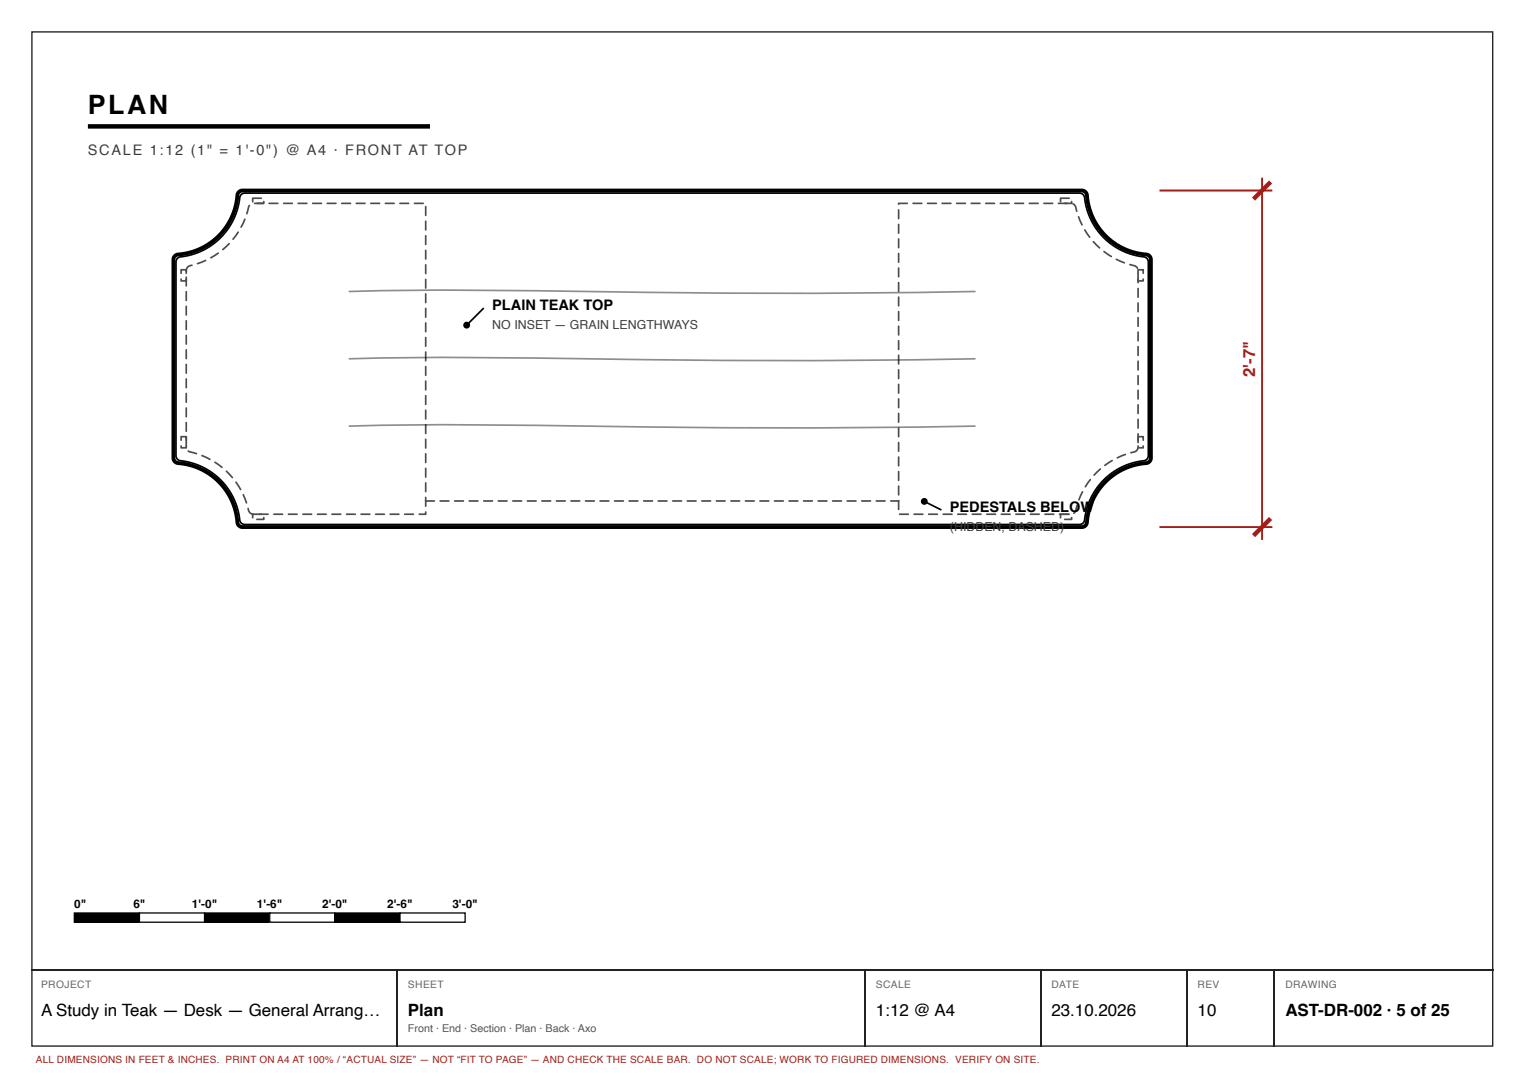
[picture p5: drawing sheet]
<svg xmlns="http://www.w3.org/2000/svg" width="297mm" height="210mm" viewBox="0 0 297 210" stroke-linecap="round" stroke-linejoin="round" font-family="sans-serif">
<path d="M6.2 6.2h284.7v197.7h-284.7z" fill="none" stroke="#222" stroke-width=".26"/>
<path d="M17.1 24.6h66.7" fill="none" stroke="#000" stroke-width=".88" stroke-linecap="butt"/>
<path d="M34.1 49.9a3.3 3.3 0 0 1 2-.5 12.7 12.7 0 0 0 10.3-11.7l.3-.4 .6-.2h163.5a1.18 1.18 0 0 1 1.1 1.5 12.7 12.7 0 0 0 11.8 11.1l.4 .4 .2 .5v38.7a1.18 1.18 0 0 1-1.5 1 12.7 12.7 0 0 0-11.1 11.8l-.3 .5-.6 .1h-163.5a1.18 1.18 0 0 1-1.1-1.5 12.7 12.7 0 0 0-11.8-11l-.4-.4-.2-.5v-38.7z" fill="none" stroke="#000" stroke-width=".75"/>
<path d="M47 37.9l.7-.3h162.7a1.18 1.18 0 0 1 1 1.5 13.2 13.2 0 0 0 11.9 11.1l.4 .3 .1 .6v37.7a1.18 1.18 0 0 1-1.4 1.1 13.2 13.2 0 0 0-11.1 11.8l-.4 .4-.5 .1h-162.7a1.18 1.18 0 0 1-1-1.4 13.2 13.2 0 0 0-11.9-11.1l-.4-.4-.1-.5v-37.7a1.18 1.18 0 0 1 1.4-1.1 13.2 13.2 0 0 0 11.1-11.8zM68.1 56.8a1405.6 1405.6 0 0 1 60 .2l5.1 .1a1896.5 1896.5 0 0 0 56.8-.3M68.1 69.9a1405.6 1405.6 0 0 1 60 .2l5.1 .1a1896.5 1896.5 0 0 0 56.8-.3M94.3 60l-3.4 3.4M68.1 83a1405.6 1405.6 0 0 1 60 .2l5.1 .1a1896.5 1896.5 0 0 0 56.8-.3M180.1 97.7l3.4 1.7" fill="none" stroke="#000" stroke-width=".33"/>
<g fill="#000">
<path d="M14.5 177.9h12.7v1.8h-12.7z"/>
<path d="M50 39.5h1.4v.1h-.2v-.3a.17 .17 0 0 1 .2-.2 .17 .17 0 0 1 .2 .2v.4l-.2 .1h-1.4zM49.1 38.5h1.8a.17 .17 0 0 1 .2 .1 .17 .17 0 0 1-.2 .2h-1.7v-.2h.2v.7a.17 .17 0 0 1-.2 .2 .17 .17 0 0 1-.1-.2z"/>
<path d="M177.8 39.5h1.8a.17 .17 0 0 1 .2 .1 .17 .17 0 0 1-.2 .2h-1.6l-.2-.1zM180.7 39.5h1.8a.17 .17 0 0 1 .1 .1 .17 .17 0 0 1-.1 .2h-1.7l-.2-.1zM183.5 39.5h1.8a.17 .17 0 0 1 .2 .1 .17 .17 0 0 1-.2 .2h-1.7l-.1-.1zM186.3 39.5h1.8a.17 .17 0 0 1 .2 .1 .17 .17 0 0 1-.2 .2h-1.6l-.2-.1zM189.2 39.5h1.8a.17 .17 0 0 1 .1 .1 .17 .17 0 0 1-.1 .2h-1.7l-.2-.1zM192 39.5h1.8a.17 .17 0 0 1 .2 .1 .17 .17 0 0 1-.2 .2h-1.7l-.1-.1zM194.8 39.5h1.8a.17 .17 0 0 1 .2 .1 .17 .17 0 0 1-.2 .2h-1.6l-.2-.1zM197.7 39.5h1.8a.17 .17 0 0 1 .1 .1 .17 .17 0 0 1-.1 .2h-1.7l-.2-.1zM200.5 39.5h1.8a.17 .17 0 0 1 .2 .1 .17 .17 0 0 1-.2 .2h-1.7l-.1-.1zM203.3 39.5h1.8a.17 .17 0 0 1 .2 .1 .17 .17 0 0 1-.2 .2h-1.6l-.2-.1zM206.2 39.5h1.8a.17 .17 0 0 1 .1 .1 .17 .17 0 0 1-.1 .2h-1.7l-.2-.1zM209 39.6a.91 .91 0 0 1 .9 1l.1 .5a.17 .17 0 0 1-.1 .2 .17 .17 0 0 1-.2-.1 1.79 1.79 0 0 0-.7-1.5zM210.1 42.1l.3 .1 .6 1.5a.17 .17 0 0 1-.1 .2 .17 .17 0 0 1-.2 0l-.7-1.6zM211.3 44.7h.3l.9 1.4a.17 .17 0 0 1 0 .2 .17 .17 0 0 1-.3 0l-.9-1.4zM213 47h.2l1.2 1.2a.17 .17 0 0 1 0 .2 .17 .17 0 0 1-.2 0l-1.2-1.2zM215 48.9h.3l1.3 .9a.17 .17 0 0 1 .1 .3 .17 .17 0 0 1-.2 0l-1.4-.9zM217.5 50.4l1.7 .6a.17 .17 0 0 1 .1 .3 .17 .17 0 0 1-.3 .1l-1.5-.7zM220.1 51.5l.1-.1a1.65 1.65 0 0 1 1.6 .9l-.2 .1a2.57 2.57 0 0 0-1.5-.8zM221.7 53.3l.2-.1 .1 .2v1.7a.17 .17 0 0 1-.2 .1 .17 .17 0 0 1-.2-.1zM221.7 56.1h.2l.1 .1v1.7a.17 .17 0 0 1-.2 .2 .17 .17 0 0 1-.2-.2zM221.7 59l.2-.1 .1 .2v1.6a.17 .17 0 0 1-.2 .2 .17 .17 0 0 1-.2-.2zM221.7 61.8l.2-.1 .1 .2v1.7a.17 .17 0 0 1-.2 .1 .17 .17 0 0 1-.2-.1zM221.7 64.6h.2l.1 .1v1.7a.17 .17 0 0 1-.2 .2 .17 .17 0 0 1-.2-.2zM221.7 67.5l.2-.1 .1 .2v1.6a.17 .17 0 0 1-.2 .2 .17 .17 0 0 1-.2-.2zM221.7 70.3l.2-.1 .1 .2v1.7a.17 .17 0 0 1-.2 .1 .17 .17 0 0 1-.2-.1zM221.7 73.1h.2l.1 .1v1.7a.17 .17 0 0 1-.2 .2 .17 .17 0 0 1-.2-.2zM221.7 76l.2-.1 .1 .2v1.6a.17 .17 0 0 1-.2 .2 .17 .17 0 0 1-.2-.2zM221.7 78.8l.2-.1 .1 .2v1.7a.17 .17 0 0 1-.2 .1 .17 .17 0 0 1-.2-.1zM221.7 81.6h.2l.1 .1v1.7a.17 .17 0 0 1-.2 .2 .17 .17 0 0 1-.2-.2zM221.7 84.5l.2-.1 .1 .2v1.6a.17 .17 0 0 1-.2 .2 .17 .17 0 0 1-.2-.2zM220.3 88.1a1.52 1.52 0 0 0 1.4-.9l.2 .1a1.01 1.01 0 0 1-1.2 1l-.4 .1zM217.6 89.1l1.6-.7a.17 .17 0 0 1 .3 .1 .17 .17 0 0 1-.1 .2l-1.6 .7-.2-.1zM215.2 90.6l1.4-1a.17 .17 0 0 1 .3 .1 .17 .17 0 0 1-.1 .2l-1.4 .9a.17 .17 0 0 1-.2 0 .17 .17 0 0 1 0-.2zM213.7 91.9l.6-.6a.17 .17 0 0 1 .3 0 .17 .17 0 0 1-.1 .2l-1.1 1.2a.17 .17 0 0 1-.3 0 .17 .17 0 0 1 0-.2zM212.3 93.4a.17 .17 0 0 1 .3-.1 .17 .17 0 0 1 0 .3l-.9 1.3a.17 .17 0 0 1-.3 .1 .17 .17 0 0 1 0-.2zM210.8 95.7h.2l.1 .2-.7 1.5a.17 .17 0 0 1-.2 .1 .17 .17 0 0 1-.1-.2zM209.8 98.4l.1-.1 .2 .2a2.28 2.28 0 0 1-.8 1.7l-.2-.2a2.37 2.37 0 0 0 .7-1.6zM206.4 100.1l1.8-.1a.17 .17 0 0 1 .1 .2 .17 .17 0 0 1-.1 .2h-1.7l-.2-.1zM203.6 100.1l1.7-.1a.17 .17 0 0 1 .2 .2 .17 .17 0 0 1-.2 .2h-1.6l-.2-.1zM200.7 100.1l1.8-.1a.17 .17 0 0 1 .2 .2 .17 .17 0 0 1-.2 .2h-1.7l-.1-.1zM197.9 100.1l1.8-.1a.17 .17 0 0 1 .1 .2 .17 .17 0 0 1-.1 .2h-1.7l-.2-.1zM195.1 100.1l1.7-.1a.17 .17 0 0 1 .2 .2 .17 .17 0 0 1-.2 .2h-1.6l-.2-.1zM192.2 100.1l1.8-.1a.17 .17 0 0 1 .2 .2 .17 .17 0 0 1-.2 .2h-1.7l-.1-.1zM189.4 100.1l1.8-.1a.17 .17 0 0 1 .1 .2 .17 .17 0 0 1-.1 .2h-1.7l-.2-.1zM186.6 100.1l1.7-.1a.17 .17 0 0 1 .2 .2 .17 .17 0 0 1-.2 .2h-1.6l-.2-.1zM183.7 100.1l1.8-.1a.17 .17 0 0 1 .2 .2 .17 .17 0 0 1-.2 .2h-1.7l-.1-.1zM180.9 100.1l1.8-.1a.17 .17 0 0 1 .1 .2 .17 .17 0 0 1-.1 .2h-1.7l-.2-.1zM178.1 100.1l1.7-.1a.17 .17 0 0 1 .2 .2 .17 .17 0 0 1-.2 .2h-1.6l-.2-.1zM175.2 100.1l1.8-.1a.17 .17 0 0 1 .2 .2 .17 .17 0 0 1-.2 .2h-1.7l-.1-.1zM175 97.5l.2-.1 .1 .2v1.7a.17 .17 0 0 1-.2 .1 .17 .17 0 0 1-.1-.1zM175 94.6h.2l.1 .2v1.6a.17 .17 0 0 1-.2 .2 .17 .17 0 0 1-.1-.2zM175 91.8h.2l.1 .1v1.7a.17 .17 0 0 1-.2 .2 .17 .17 0 0 1-.1-.2zM175 89l.2-.1 .1 .2v1.7a.17 .17 0 0 1-.2 .1 .17 .17 0 0 1-.1-.1zM175 86.1h.2l.1 .2v1.6a.17 .17 0 0 1-.2 .2 .17 .17 0 0 1-.1-.2zM175 83.3h.2l.1 .1v1.7a.17 .17 0 0 1-.2 .2 .17 .17 0 0 1-.1-.2zM175 80.5l.2-.1 .1 .2v1.7a.17 .17 0 0 1-.2 .1 .17 .17 0 0 1-.1-.1zM175 77.6h.2l.1 .2v1.6a.17 .17 0 0 1-.2 .2 .17 .17 0 0 1-.1-.2zM175 74.8h.2l.1 .1v1.7a.17 .17 0 0 1-.2 .2 .17 .17 0 0 1-.1-.2zM175 72l.2-.1 .1 .2v1.7a.17 .17 0 0 1-.2 .1 .17 .17 0 0 1-.1-.1zM175 69.1h.2l.1 .2v1.6a.17 .17 0 0 1-.2 .2 .17 .17 0 0 1-.1-.2zM175 66.3h.2l.1 .1v1.7a.17 .17 0 0 1-.2 .2 .17 .17 0 0 1-.1-.2zM175 63.5l.2-.1 .1 .2v1.7a.17 .17 0 0 1-.2 .1 .17 .17 0 0 1-.1-.1zM175 60.6h.2l.1 .2v1.6a.17 .17 0 0 1-.2 .2 .17 .17 0 0 1-.1-.2zM175 57.8h.2l.1 .1v1.7a.17 .17 0 0 1-.2 .2 .17 .17 0 0 1-.1-.2zM175 55l.2-.1 .1 .2v1.7a.17 .17 0 0 1-.2 .1 .17 .17 0 0 1-.1-.1zM175 52.1h.2l.1 .2v1.6a.17 .17 0 0 1-.2 .2 .17 .17 0 0 1-.1-.2zM175 49.3h.2l.1 .1v1.7a.17 .17 0 0 1-.2 .2 .17 .17 0 0 1-.1-.2zM175 46.5l.2-.1 .1 .2v1.7a.17 .17 0 0 1-.2 .1 .17 .17 0 0 1-.1-.1zM175 43.6h.2l.1 .2v1.6a.17 .17 0 0 1-.2 .2 .17 .17 0 0 1-.1-.2zM175 40.8h.2l.1 .1v1.7a.17 .17 0 0 1-.2 .2 .17 .17 0 0 1-.1-.2zM175 39.5h1.8a.17 .17 0 0 1 .2 .1 .17 .17 0 0 1-.2 .2h-1.7v-.2h.2v.2a.17 .17 0 0 1-.2 .1 .17 .17 0 0 1-.1-.1z"/>
<path d="M207.4 39.5h1.5v.1h-.2v-.3a.17 .17 0 0 1 .2-.2 .17 .17 0 0 1 .1 .2v.4l-.1 .1h-1.4zM206.6 38.5h1.8a.17 .17 0 0 1 .1 .1 .17 .17 0 0 1-.1 .2h-1.7v-.2h.2v.7a.17 .17 0 0 1-.2 .2 .17 .17 0 0 1-.2-.2z"/>
<path d="M35.2 54.3h.3v.4h-.2v-.1h1v.1h-.2v-.3a.17 .17 0 0 1 .2-.2 .17 .17 0 0 1 .2 .2l-.1 .5h-1.1l-.2-.2zM35.2 52.5l1.2-.1 .1 .8a.17 .17 0 0 1-.2 .2 .17 .17 0 0 1-.2-.2v-.6h.2v.1h-1v-.1h.2v.6a.17 .17 0 0 1-.2 .2 .17 .17 0 0 1-.2-.2z"/>
<path d="M38.4 51.2l1.6-.6a.17 .17 0 0 1 .2 .1 .17 .17 0 0 1-.1 .2l-1.5 .6h-.2zM41 50.1l1.4-.9a.17 .17 0 0 1 .2 0 .17 .17 0 0 1 0 .3l-1.4 .9h-.2zM43.3 48.5l1.2-1.1a.17 .17 0 0 1 .3 0 .17 .17 0 0 1 0 .2l-1.3 1.2a.17 .17 0 0 1-.2-.1 .17 .17 0 0 1 0-.2zM46.3 45.1l.2 .1v.1l-.9 1.4a.17 .17 0 0 1-.3 0 .17 .17 0 0 1 0-.2zM47.6 42.6h.2l.1 .2-.8 1.5a.17 .17 0 0 1-.2 .1 .17 .17 0 0 1 0-.2zM48.5 40a.17 .17 0 0 1 .2-.1 .17 .17 0 0 1 0 .3l-.4 1.5a.17 .17 0 0 1-.2 .1 .17 .17 0 0 1-.2-.2zM49.5 39.5h1.8a.17 .17 0 0 1 .2 .1 .17 .17 0 0 1-.2 .2h-1.7l-.1-.1zM52.3 39.5h1.8a.17 .17 0 0 1 .2 .1 .17 .17 0 0 1-.2 .2h-1.6l-.2-.1zM55.2 39.5h1.8a.17 .17 0 0 1 .1 .1 .17 .17 0 0 1-.1 .2h-1.7l-.2-.1zM58 39.5h1.8a.17 .17 0 0 1 .2 .1 .17 .17 0 0 1-.2 .2h-1.7l-.1-.1zM60.8 39.5h1.8a.17 .17 0 0 1 .2 .1 .17 .17 0 0 1-.2 .2h-1.6l-.2-.1zM63.7 39.5h1.8a.17 .17 0 0 1 .1 .1 .17 .17 0 0 1-.1 .2h-1.7l-.2-.1zM66.5 39.5h1.8a.17 .17 0 0 1 .2 .1 .17 .17 0 0 1-.2 .2h-1.7l-.1-.1zM69.3 39.5h1.8a.17 .17 0 0 1 .2 .1 .17 .17 0 0 1-.2 .2h-1.6l-.2-.1zM72.2 39.5h1.8a.17 .17 0 0 1 .1 .1 .17 .17 0 0 1-.1 .2h-1.7l-.2-.1zM75 39.5h1.8a.17 .17 0 0 1 .2 .1 .17 .17 0 0 1-.2 .2h-1.7l-.1-.1zM77.8 39.5h1.8a.17 .17 0 0 1 .2 .1 .17 .17 0 0 1-.2 .2h-1.6l-.2-.1zM80.7 39.5h1.8a.17 .17 0 0 1 .1 .1 .17 .17 0 0 1-.1 .2h-1.7l-.2-.1zM82.8 40.2l.2-.1 .1 .2v1.7a.17 .17 0 0 1-.1 .1 .17 .17 0 0 1-.2-.1zM82.8 43h.2l.1 .1v1.7a.17 .17 0 0 1-.1 .2 .17 .17 0 0 1-.2-.2zM82.8 45.8h.2l.1 .2v1.6a.17 .17 0 0 1-.1 .2 .17 .17 0 0 1-.2-.2zM82.8 48.7l.2-.1 .1 .2v1.7a.17 .17 0 0 1-.1 .1 .17 .17 0 0 1-.2-.1zM82.8 51.5h.2l.1 .1v1.7a.17 .17 0 0 1-.1 .2 .17 .17 0 0 1-.2-.2zM82.8 54.3h.2l.1 .2v1.6a.17 .17 0 0 1-.1 .2 .17 .17 0 0 1-.2-.2zM82.8 57.2l.2-.1 .1 .2v1.7a.17 .17 0 0 1-.1 .1 .17 .17 0 0 1-.2-.1zM82.8 60h.2l.1 .1v1.7a.17 .17 0 0 1-.1 .2 .17 .17 0 0 1-.2-.2zM82.8 62.8h.2l.1 .2v1.6a.17 .17 0 0 1-.1 .2 .17 .17 0 0 1-.2-.2zM82.8 65.7l.2-.1 .1 .2v1.7a.17 .17 0 0 1-.1 .1 .17 .17 0 0 1-.2-.1zM82.8 68.5h.2l.1 .1v1.7a.17 .17 0 0 1-.1 .2 .17 .17 0 0 1-.2-.2zM82.8 71.3h.2l.1 .2v1.6a.17 .17 0 0 1-.1 .2 .17 .17 0 0 1-.2-.2zM82.8 74.2l.2-.1 .1 .2v1.7a.17 .17 0 0 1-.1 .1 .17 .17 0 0 1-.2-.1zM82.8 77h.2l.1 .1v1.7a.17 .17 0 0 1-.1 .2 .17 .17 0 0 1-.2-.2zM82.8 79.8h.2l.1 .2v1.6a.17 .17 0 0 1-.1 .2 .17 .17 0 0 1-.2-.2zM82.8 82.7l.2-.1 .1 .2v1.7a.17 .17 0 0 1-.1 .1 .17 .17 0 0 1-.2-.1zM82.8 85.5h.2l.1 .1v1.7a.17 .17 0 0 1-.1 .2 .17 .17 0 0 1-.2-.2zM82.8 88.3h.2l.1 .2v1.6a.17 .17 0 0 1-.1 .2 .17 .17 0 0 1-.2-.2zM82.8 91.2l.2-.1 .1 .2v1.7a.17 .17 0 0 1-.1 .1 .17 .17 0 0 1-.2-.1zM82.8 94h.2l.1 .1v1.7a.17 .17 0 0 1-.1 .2 .17 .17 0 0 1-.2-.2zM82.8 96.8h.2l.1 .2v1.6a.17 .17 0 0 1-.1 .2 .17 .17 0 0 1-.2-.2zM81.6 100.1l1.4-.1v.2h-.2v-.4a.17 .17 0 0 1 .2-.2 .17 .17 0 0 1 .1 .2l-.1 .6h-1.3zM78.8 100.1l1.8-.1a.17 .17 0 0 1 .1 .2 .17 .17 0 0 1-.1 .2h-1.7l-.2-.1zM75.9 100.1l1.8-.1a.17 .17 0 0 1 .2 .2 .17 .17 0 0 1-.2 .2h-1.6l-.2-.1zM73.1 100.1l1.8-.1a.17 .17 0 0 1 .2 .2 .17 .17 0 0 1-.2 .2h-1.7l-.1-.1zM70.3 100.1l1.8-.1a.17 .17 0 0 1 .1 .2 .17 .17 0 0 1-.1 .2h-1.7l-.2-.1zM67.4 100.1l1.8-.1a.17 .17 0 0 1 .2 .2 .17 .17 0 0 1-.2 .2h-1.6l-.2-.1zM64.6 100.1l1.8-.1a.17 .17 0 0 1 .2 .2 .17 .17 0 0 1-.2 .2h-1.7l-.1-.1zM61.8 100.1l1.8-.1a.17 .17 0 0 1 .1 .2 .17 .17 0 0 1-.1 .2h-1.7l-.2-.1zM58.9 100.1l1.8-.1a.17 .17 0 0 1 .2 .2 .17 .17 0 0 1-.2 .2h-1.6l-.2-.1zM56.1 100.1l1.8-.1a.17 .17 0 0 1 .2 .2 .17 .17 0 0 1-.2 .2h-1.7l-.1-.1zM53.3 100.1l1.8-.1a.17 .17 0 0 1 .1 .2 .17 .17 0 0 1-.1 .2h-1.7l-.2-.1zM50.4 100.1l1.8-.1a.17 .17 0 0 1 .2 .2 .17 .17 0 0 1-.2 .2h-1.6l-.2-.1zM48.3 99h.2a1.18 1.18 0 0 0 1 1.2v.1a1.08 1.08 0 0 1-1.2-1.3zM47.3 96.3l.3 .1 .6 1.5a.17 .17 0 0 1-.1 .2 .17 .17 0 0 1-.2-.1zM45.9 93.8l.2 .1 .9 1.4a.17 .17 0 0 1 0 .2 .17 .17 0 0 1-.3 0l-.8-1.4zM44 91.7h.2l1.2 1.3a.17 .17 0 0 1 0 .2 .17 .17 0 0 1-.3 0l-1.1-1.2zM41.8 90h.2l1.4 .9a.17 .17 0 0 1 0 .3 .17 .17 0 0 1-.2 0l-1.4-1zM39.3 88.7l.1-.1 1.6 .8a.17 .17 0 0 1 0 .2 .17 .17 0 0 1-.2 0l-1.5-.7zM36.6 87.8l.1-.1 1.6 .5a.17 .17 0 0 1 .1 .3 .17 .17 0 0 1-.2 .1l-.3-.1a1.58 1.58 0 0 1-1.4-.6zM36.2 85.1l.2-.1 .1 .2v1.7a.17 .17 0 0 1-.2 .1 .17 .17 0 0 1-.2-.1zM36.2 82.2h.2l.1 .2v1.6a.17 .17 0 0 1-.2 .2 .17 .17 0 0 1-.2-.2zM36.2 79.4h.2l.1 .1v1.7a.17 .17 0 0 1-.2 .2 .17 .17 0 0 1-.2-.2zM36.2 76.6l.2-.1 .1 .2v1.7a.17 .17 0 0 1-.2 .1 .17 .17 0 0 1-.2-.1zM36.2 73.7h.2l.1 .2v1.6a.17 .17 0 0 1-.2 .2 .17 .17 0 0 1-.2-.2zM36.2 70.9h.2l.1 .1v1.7a.17 .17 0 0 1-.2 .2 .17 .17 0 0 1-.2-.2zM36.2 68.1l.2-.1 .1 .2v1.7a.17 .17 0 0 1-.2 .1 .17 .17 0 0 1-.2-.1zM36.2 65.2h.2l.1 .2v1.6a.17 .17 0 0 1-.2 .2 .17 .17 0 0 1-.2-.2zM36.2 62.4h.2l.1 .1v1.7a.17 .17 0 0 1-.2 .2 .17 .17 0 0 1-.2-.2zM36.2 59.6l.2-.1 .1 .2v1.7a.17 .17 0 0 1-.2 .1 .17 .17 0 0 1-.2-.1zM36.2 56.7h.2l.1 .2v1.6a.17 .17 0 0 1-.2 .2 .17 .17 0 0 1-.2-.2zM36.2 53.9h.2l.1 .1v1.7a.17 .17 0 0 1-.2 .2 .17 .17 0 0 1-.2-.2zM36.6 51.8l.7-.3a.18 .18 0 0 1 .3 .2 .17 .17 0 0 1-.2 .2 1.15 1.15 0 0 0-1 1.1h-.2a.86 .86 0 0 1 .4-1.2z"/>
<path d="M221.7 54.3h.3v.4h-.2v-.1h1v.1h-.2v-.3a.17 .17 0 0 1 .2-.2 .17 .17 0 0 1 .2 .2l-.1 .5h-1.1l-.2-.1zM221.7 52.5l1.2-.1 .1 .8a.17 .17 0 0 1-.2 .2 .17 .17 0 0 1-.2-.2v-.6h.2v.1h-1v-.1h.2v.6a.17 .17 0 0 1-.2 .2 .17 .17 0 0 1-.2-.2z"/>
<path d="M35.2 86.8l.3 .1v.4h-.2v-.2h1v.2h-.2v-.4a.17 .17 0 0 1 .2-.1 .17 .17 0 0 1 .2 .1l-.1 .5h-1.1l-.2-.1zM35.2 85l1.2-.1 .1 .9a.17 .17 0 0 1-.2 .1 .17 .17 0 0 1-.2-.1v-.7h.2v.2h-1v-.2h.2v.7a.17 .17 0 0 1-.2 .1 .17 .17 0 0 1-.2-.1z"/>
<path d="M82.8 97.5h1.8a.17 .17 0 0 1 .2 .1 .17 .17 0 0 1-.2 .2h-1.6l-.2-.1zM85.7 97.5h1.8a.17 .17 0 0 1 .1 .1 .17 .17 0 0 1-.1 .2h-1.7l-.2-.1zM88.5 97.5h1.8a.17 .17 0 0 1 .2 .1 .17 .17 0 0 1-.2 .2h-1.7l-.1-.1zM91.3 97.5h1.8a.17 .17 0 0 1 .2 .1 .17 .17 0 0 1-.2 .2h-1.6l-.2-.1zM94.2 97.5h1.8a.17 .17 0 0 1 .1 .1 .17 .17 0 0 1-.1 .2h-1.7l-.2-.1zM97 97.5h1.8a.17 .17 0 0 1 .2 .1 .17 .17 0 0 1-.2 .2h-1.7l-.1-.1zM99.8 97.5h1.8a.17 .17 0 0 1 .2 .1 .17 .17 0 0 1-.2 .2h-1.6l-.2-.1zM102.7 97.5h1.8a.17 .17 0 0 1 .1 .1 .17 .17 0 0 1-.1 .2h-1.7l-.2-.1zM105.5 97.5h1.8a.17 .17 0 0 1 .2 .1 .17 .17 0 0 1-.2 .2h-1.7l-.1-.1zM108.3 97.5h1.8a.17 .17 0 0 1 .2 .1 .17 .17 0 0 1-.2 .2h-1.6l-.2-.1zM111.2 97.5h1.8a.17 .17 0 0 1 .1 .1 .17 .17 0 0 1-.1 .2h-1.7l-.2-.1zM114 97.5h1.8a.17 .17 0 0 1 .2 .1 .17 .17 0 0 1-.2 .2h-1.7l-.1-.1zM116.8 97.5h1.8a.17 .17 0 0 1 .2 .1 .17 .17 0 0 1-.2 .2h-1.6l-.2-.1zM119.7 97.5h1.8a.17 .17 0 0 1 .1 .1 .17 .17 0 0 1-.1 .2h-1.7l-.2-.1zM122.5 97.5h1.8a.17 .17 0 0 1 .2 .1 .17 .17 0 0 1-.2 .2h-1.7l-.1-.1zM125.3 97.5h1.8a.17 .17 0 0 1 .2 .1 .17 .17 0 0 1-.2 .2h-1.6l-.2-.1zM128.2 97.5h1.8a.17 .17 0 0 1 .1 .1 .17 .17 0 0 1-.1 .2h-1.7l-.2-.1zM131 97.5h1.8a.17 .17 0 0 1 .2 .1 .17 .17 0 0 1-.2 .2h-1.7l-.1-.1zM133.8 97.5h1.8a.17 .17 0 0 1 .2 .1 .17 .17 0 0 1-.2 .2h-1.6l-.2-.1zM136.7 97.5h1.8a.17 .17 0 0 1 .1 .1 .17 .17 0 0 1-.1 .2h-1.7l-.2-.1zM139.5 97.5h1.8a.17 .17 0 0 1 .2 .1 .17 .17 0 0 1-.2 .2h-1.7l-.1-.1zM142.3 97.5h1.8a.17 .17 0 0 1 .2 .1 .17 .17 0 0 1-.2 .2h-1.6l-.2-.1zM145.2 97.5h1.8a.17 .17 0 0 1 .1 .1 .17 .17 0 0 1-.1 .2h-1.7l-.2-.1zM148 97.5h1.8a.17 .17 0 0 1 .2 .1 .17 .17 0 0 1-.2 .2h-1.7l-.1-.1zM150.8 97.5h1.8a.17 .17 0 0 1 .2 .1 .17 .17 0 0 1-.2 .2h-1.6l-.2-.1zM153.7 97.5h1.8a.17 .17 0 0 1 .1 .1 .17 .17 0 0 1-.1 .2h-1.7l-.2-.1zM156.5 97.5h1.8a.17 .17 0 0 1 .2 .1 .17 .17 0 0 1-.2 .2h-1.7l-.1-.1zM159.3 97.5h1.8a.17 .17 0 0 1 .2 .1 .17 .17 0 0 1-.2 .2h-1.6l-.2-.1zM162.2 97.5h1.8a.17 .17 0 0 1 .1 .1 .17 .17 0 0 1-.1 .2h-1.7l-.2-.1zM165 97.5h1.8a.17 .17 0 0 1 .2 .1 .17 .17 0 0 1-.2 .2h-1.7l-.1-.1zM167.8 97.5h1.8a.17 .17 0 0 1 .2 .1 .17 .17 0 0 1-.2 .2h-1.6l-.2-.1zM170.7 97.5h1.8a.17 .17 0 0 1 .1 .1 .17 .17 0 0 1-.1 .2h-1.7l-.2-.1zM173.5 97.5h1.6a.17 .17 0 0 1 .2 .1 .17 .17 0 0 1-.2 .2h-1.5l-.1-.1z"/>
<path d="M221.7 86.8l.3 .1v.4h-.2v-.2h1v.2h-.2v-.4a.17 .17 0 0 1 .2-.1 .17 .17 0 0 1 .2 .1l-.1 .5h-1.1l-.2-.1zM221.7 85l1.2-.1 .1 .9a.17 .17 0 0 1-.2 .1 .17 .17 0 0 1-.2-.1v-.7h.2v.2h-1v-.2h.2v.7a.17 .17 0 0 1-.2 .1 .17 .17 0 0 1-.2-.1z"/>
<path d="M50 101.1l1.4-.1v.2h-.2v-.3a.17 .17 0 0 1 .2-.2 .17 .17 0 0 1 .2 .2v.4l-.2 .1h-1.4zM49.1 100.1l1.8-.1a.17 .17 0 0 1 .2 .2 .17 .17 0 0 1-.2 .2h-1.7v-.2h.2v.7a.17 .17 0 0 1-.2 .1 .17 .17 0 0 1-.1-.1z"/>
<path d="M207.4 101.1l1.5-.1v.2h-.2v-.3a.17 .17 0 0 1 .2-.2 .17 .17 0 0 1 .1 .2v.4l-.1 .1h-1.4zM206.6 100.1l1.8-.1a.17 .17 0 0 1 .1 .2 .17 .17 0 0 1-.1 .2h-1.7v-.2h.2v.7a.17 .17 0 0 1-.2 .1 .17 .17 0 0 1-.2-.1z"/>
<circle cx="90.9" cy="63.4" r=".67"/>
<circle cx="180.1" cy="97.7" r=".67"/>
</g>
<path d="M226 37.1h22M246 34.6v70.6M226 102.7h22" fill="none" stroke="#a51d17" stroke-width=".37"/>
<path d="M247.6 35.5l-3.3 3.3M247.6 101l-3.3 3.4" fill="none" stroke="#a51d17" stroke-width=".85" stroke-linecap="butt"/>
<path d="M14.5 177.9h12.7v1.8h-12.7z" fill="none" stroke="#000" stroke-width=".25"/>
<path d="M27.2 177.9h12.7v1.8h-12.7z" fill="#fff"/>
<path d="M27.2 177.9h12.7v1.8h-12.7zM39.9 177.9h12.7v1.8h-12.7z" fill="none" stroke="#000" stroke-width=".25"/>
<path d="M39.9 177.9h12.7v1.8h-12.7z" fill="#000"/>
<path d="M52.6 177.9h12.7v1.8h-12.7z" fill="#fff"/>
<path d="M52.6 177.9h12.7v1.8h-12.7zM65.3 177.9h12.7v1.8h-12.7z" fill="none" stroke="#000" stroke-width=".25"/>
<path d="M65.3 177.9h12.7v1.8h-12.7z" fill="#000"/>
<path d="M78 177.9h12.6v1.8h-12.6z" fill="#fff"/>
<path d="M78 177.9h12.6v1.8h-12.6z" fill="none" stroke="#000" stroke-width=".25"/>
<path d="M6.1 189h284.9M77.4 189.2v14.8M168.7 189.2v14.8M202.8 189.2v14.8M231.4 189.2v14.8M248.3 189.2v14.8" fill="none" stroke="#222" stroke-width=".26"/>
<text font-size="5.2" x="17.1" y="22.1">PLAN</text>
<text font-size="3.3" fill="#a51d17" x="244.6" y="73.4" transform="rotate(-90 244.6 73.4)">2'-7&quot;</text>
<g font-size="3.3">
<text x="8" y="197.9">A Study in Teak — Desk — General Arrang…</text>
<text x="79.5" y="197.9">Plan</text>
<text x="170.7" y="197.9">1:12 @ A4</text>
<text x="204.9" y="197.9">23.10.2026</text>
<text x="233.4" y="197.9">10</text>
<text x="250.5" y="197.9">AST-DR-002 · 5 of 25</text>
</g>
<text font-size="2.8" fill="#3d3d3d" x="17.1" y="30.1">SCALE 1:12 (1&quot; = 1'-0&quot;) @ A4 · FRONT AT TOP</text>
<g font-size="2.8">
<text x="95.9" y="60.4">PLAIN TEAK TOP</text>
<text x="185.1" y="99.7">PEDESTALS BELOW</text>
</g>
<g font-size="2.4" fill="#3d3d3d">
<text x="95.9" y="64.2">NO INSET — GRAIN LENGTHWAYS</text>
<text x="185.1" y="103.5">(HIDDEN, DASHED)</text>
</g>
<g font-size="2.3">
<text x="14.5" y="176.9">0&quot;</text>
<text x="26" y="176.9">6&quot;</text>
<text x="37.4" y="176.9">1'-0&quot;</text>
<text x="50.1" y="176.9">1'-6&quot;</text>
<text x="62.8" y="176.9">2'-0&quot;</text>
<text x="75.5" y="176.9">2'-6&quot;</text>
<text x="88.2" y="176.9">3'-0&quot;</text>
</g>
<text font-size="2.1" fill="#555" x="79.5" y="201.1">Front · End · Section · Plan · Back · Axo</text>
<g font-size="2" fill="#666">
<text x="8" y="192.6">PROJECT</text>
<text x="79.5" y="192.6">SHEET</text>
<text x="170.7" y="192.6">SCALE</text>
<text x="204.9" y="192.6">DATE</text>
<text x="233.4" y="192.6">REV</text>
<text x="250.5" y="192.6">DRAWING</text>
</g>
<text font-size="1.9" fill="#a51d17" x="7" y="207.2">ALL DIMENSIONS IN FEET &amp; INCHES. PRINT ON A4 AT 100% / “ACTUAL SIZE” — NOT “FIT TO PAGE” — AND CHECK THE SCALE BAR. DO NOT SCALE; WORK TO FIGURED DIMENSIONS. VERIFY ON SITE.</text>
</svg>
